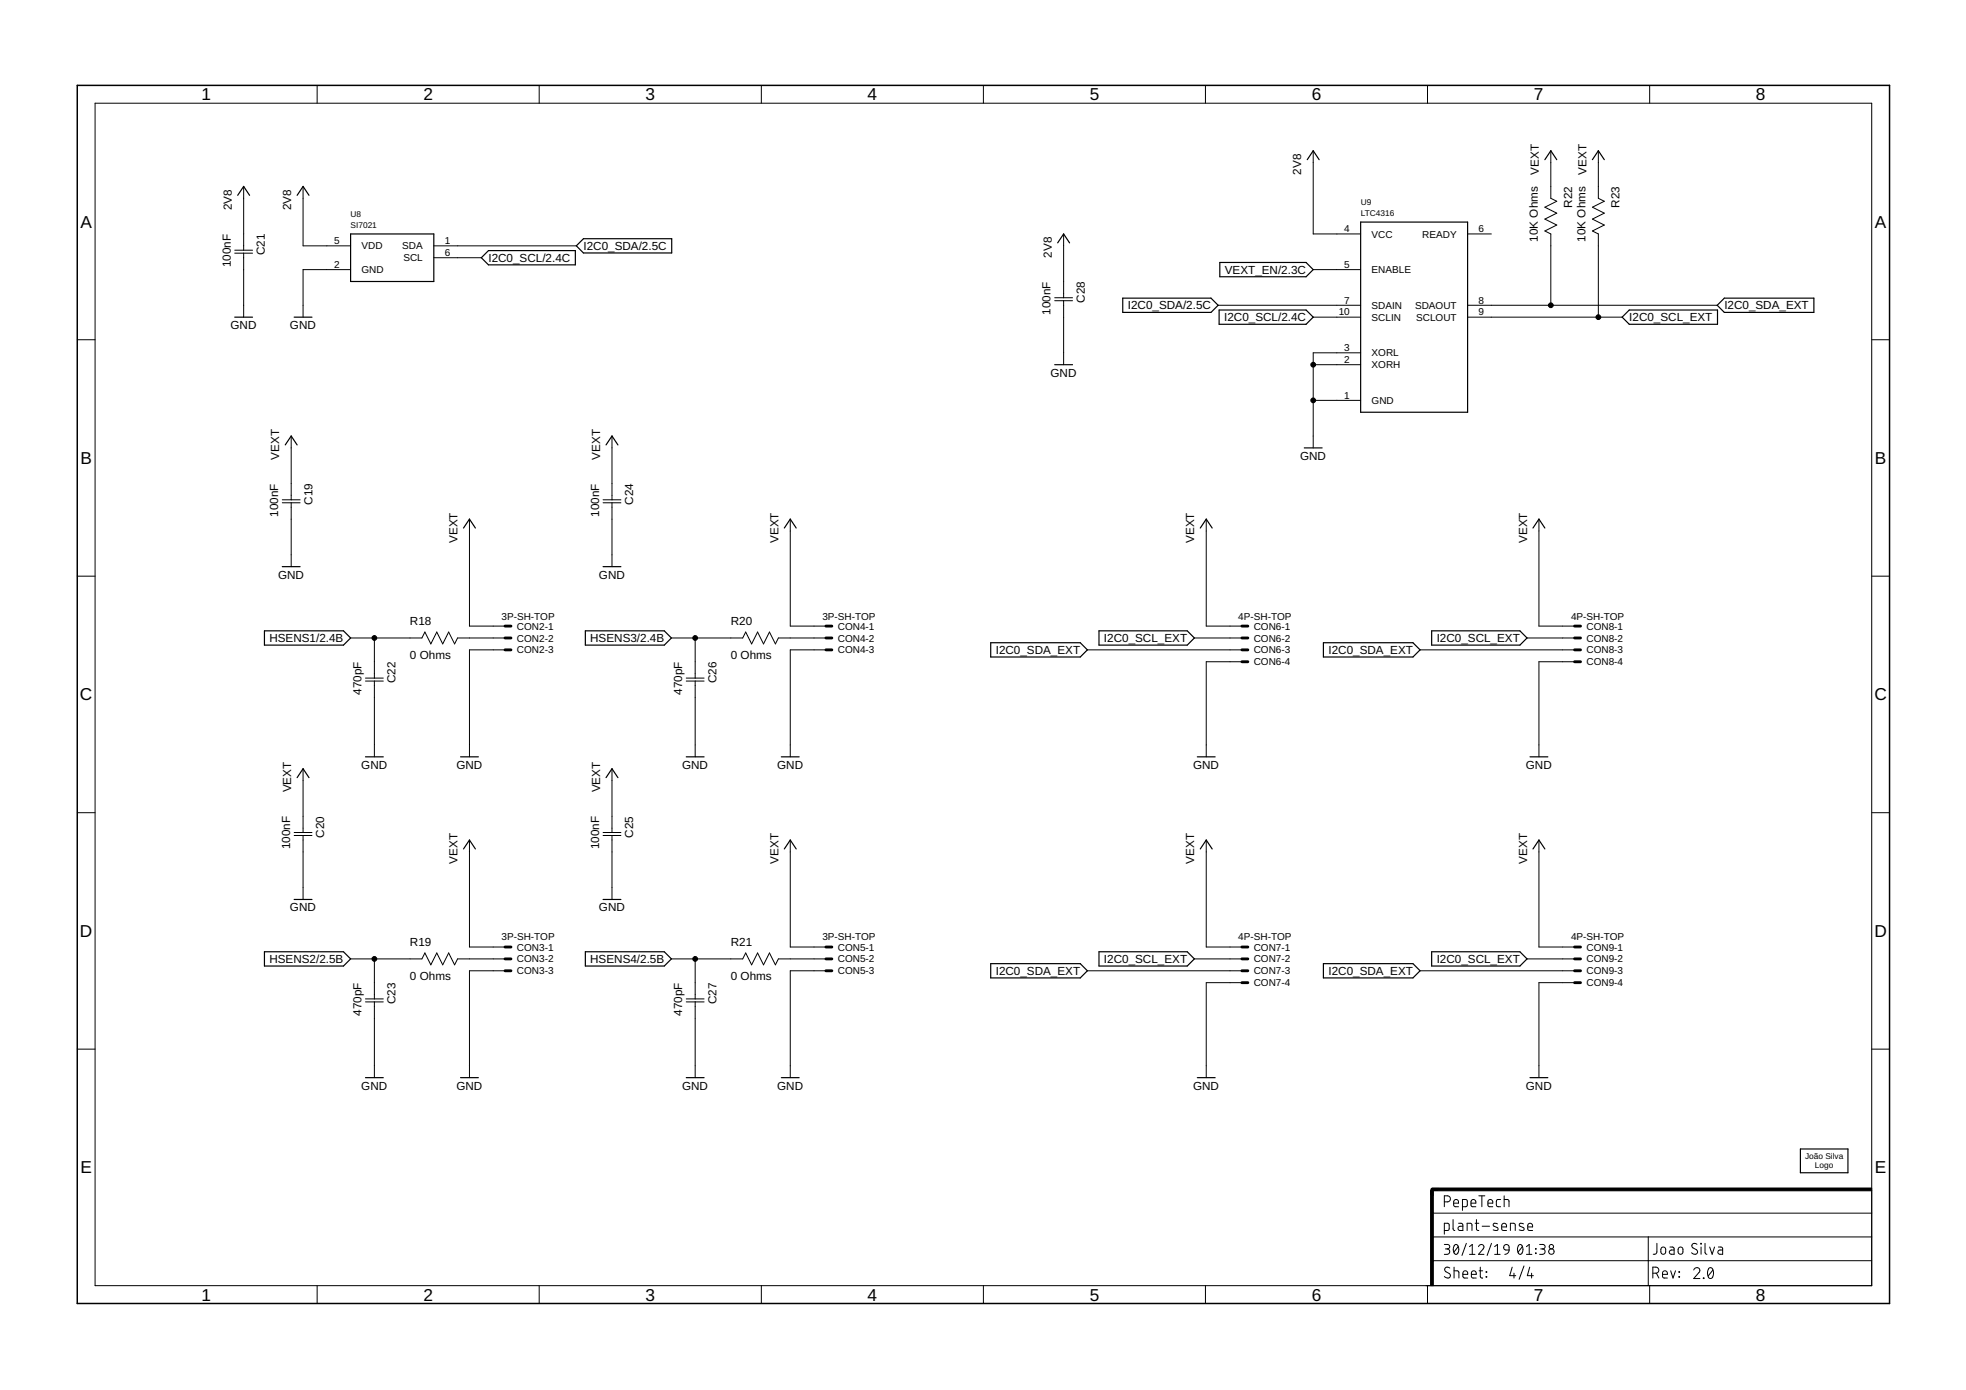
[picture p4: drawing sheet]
<svg xmlns="http://www.w3.org/2000/svg" width="420mm" height="297mm" viewBox="0 0 420 297" stroke-linecap="round" stroke-linejoin="round" font-family="sans-serif">
<g fill="none" stroke="#000" stroke-width=".25">
<path d="M279.4 34.1l1.2-1.9 1.3 1.9M330.2 34.1l1.2-1.9 1.3 1.9M340.3 34.1l1.3-1.9 1.3 1.9M50.8 41.7l1.3-1.9 1.2 1.9M63.5 41.7l1.3-1.9 1.2 1.9M74.9 50h17.8v10.2h-17.8zM102.9 55.1l1.5-1.5h18.6v3h-18.6zM123.2 52.5l1.5-1.5h18.9v3.1h-18.9zM226 51.9l1.3-1.9 1.3 1.9M260.7 56.1h18.4l1.5 1.5-1.5 1.5h-18.4zM290.8 47.5h22.8v40.6h-22.8zM50.2 67.8h3.8"/>
<path d="M62.9 67.8h3.8M225.4 77.9h3.8M239.9 63.7h18.9l1.5 1.5-1.5 1.6h-18.9zM260.5 66.3h18.6l1.5 1.5-1.5 1.5h-18.6zM348.2 66.3h18.9v3h-18.9l-1.5-1.5zM368.5 63.7h19.1v3.1h-19.1l-1.5-1.6zM61 95.1l1.2-1.9 1.3 1.9M129.5 95.1l1.3-1.9 1.3 1.9M278.7 95.7h3.9M99.1 112.8l1.2-1.9 1.3 1.9M167.6 112.8l1.3-1.9 1.3 1.9M256.5 112.8l1.3-1.9 1.3 1.9"/>
<path d="M327.6 112.8l1.3-1.9 1.3 1.9M56.5 134.8h16.9l1.5 1.5-1.5 1.6h-16.9zM60.3 121.1h3.8M125.1 134.8h16.9l1.5 1.5-1.5 1.6h-16.9zM128.9 121.1h3.8M211.7 137.4h19.2l1.5 1.5-1.5 1.5h-19.2zM234.9 134.8h18.8l1.5 1.5-1.5 1.6h-18.8zM282.8 137.4h19.2l1.5 1.5-1.5 1.5h-19.2zM306 134.8h18.8l1.5 1.5-1.5 1.6h-18.8zM63.5 166.2l1.3-1.9 1.2 1.9M78.1 161.7h3.8M98.4 161.7h3.8"/>
<path d="M129.5 166.2l1.3-1.9 1.3 1.9M146.7 161.7h3.8M167 161.7h3.8M255.9 161.7h3.8M327 161.7h3.8M62.9 192.2h3.8M99.1 181.4l1.2-1.9 1.3 1.9M128.9 192.2h3.8M167.6 181.4l1.3-1.9 1.3 1.9M256.5 181.4l1.3-1.9 1.3 1.9M327.6 181.4l1.3-1.9 1.3 1.9M56.5 203.4h16.9l1.5 1.5-1.5 1.5h-16.9z"/>
<path d="M125.1 203.4h16.9l1.5 1.5-1.5 1.5h-16.9zM211.7 205.9h19.2l1.5 1.6-1.5 1.5h-19.2zM234.9 203.4h18.8l1.5 1.5-1.5 1.5h-18.8zM282.8 205.9h19.2l1.5 1.6-1.5 1.5h-19.2zM306 203.4h18.8l1.5 1.5-1.5 1.5h-18.8zM78.1 230.3h3.8M98.4 230.3h3.8M146.7 230.3h3.8M167 230.3h3.8M255.9 230.3h3.8M327 230.3h3.8M384.8 245.5h10.1v5.1h-10.1z"/>
</g>
<g fill="none" stroke="#000" stroke-width=".21">
<path d="M67.8 18.2v3.9M115.2 18.2v3.9M162.7 18.2v3.9M210.2 18.2v3.9M257.6 18.2v3.9M305.1 18.2v3.9M352.6 18.2v3.9M20.3 22.1h379.7v252.6h-379.7zM52.1 39.8v13.7M64.8 39.8v12.7h10.1M280.6 32.2v17.8h10.2M331.4 32.2v10.2l1.3 .6-2.5 1.3 2.5 1.3-2.5 1.2 2.5 1.3-2.5 1.3 1.2 .6v15.2"/>
<path d="M341.6 32.2v10.2l1.3 .6-2.6 1.3 2.6 1.3-2.6 1.2 2.6 1.3-2.6 1.3 1.3 .6v17.8M50.2 53.5h3.8M50.2 54.1h3.8M52.1 54.1v13.7M74.9 57.6h-10.1v10.2M92.7 55.1h10.2M92.7 52.5h30.5M227.3 50v13.6M280.6 57.6h10.2M313.6 50h5.1M16.5 72.6h3.8M225.4 63.6h3.8"/>
<path d="M225.4 64.3h3.8M227.3 64.3v13.6M260.3 65.2h30.5M280.6 67.8h10.2M280.6 77.9h10.2M290.8 75.4h-10.2v20.3M313.6 65.2h53.4M313.6 67.8h33.1M400 72.6h3.8M62.2 93.2v13.6M130.8 93.2v13.6M280.6 85.6h10.2"/>
<path d="M60.3 106.8h3.8M60.3 107.4h3.8M62.2 107.4v13.7M100.3 110.9v22.9h7.6M128.9 106.8h3.8M128.9 107.4h3.8M130.8 107.4v13.7M168.9 110.9v22.9h7.6M257.8 110.9v22.9h7.6M328.9 110.9v22.9h7.6M16.5 123.1h3.8M74.9 136.3h15.3l.6-1.2 1.3 2.5 1.2-2.5 1.3 2.5 1.3-2.5 1.3 2.5 .6-1.3h10.1"/>
<path d="M80 136.3v8.6M107.9 138.9h-7.6v22.8M143.5 136.3h15.2l.7-1.2 1.2 2.5 1.3-2.5 1.3 2.5 1.2-2.5 1.3 2.5 .6-1.3h10.2M148.6 136.3v8.6M176.5 138.9h-7.6v22.8M232.4 138.9h33M255.2 136.3h10.2M303.5 138.9h33M326.3 136.3h10.2M400 123.1h3.8M78.1 144.9h3.8M78.1 145.5h3.8"/>
<path d="M80 145.5v16.2M146.7 144.9h3.8M146.7 145.5h3.8M148.6 145.5v16.2M265.4 141.4h-7.6v20.3M336.5 141.4h-7.6v20.3M16.5 173.7h3.8M62.9 177.9h3.8M62.9 178.5h3.8M64.8 164.3v13.6M64.8 178.5v13.7M100.3 179.5v22.9h7.6"/>
<path d="M128.9 177.9h3.8M128.9 178.5h3.8M130.8 164.3v13.6M130.8 178.5v13.7M168.9 179.5v22.9h7.6M257.8 179.5v22.9h7.6M328.9 179.5v22.9h7.6M400 173.7h3.8M74.9 204.9h15.3l.6-1.3 1.3 2.6 1.2-2.6 1.3 2.6 1.3-2.6 1.3 2.6 .6-1.3h10.1M78.1 213.5h3.8M78.1 214.1h3.8M80 204.9v8.6"/>
<path d="M80 214.1v16.2M107.9 207.5h-7.6v22.8M143.5 204.9h15.2l.7-1.3 1.2 2.6 1.3-2.6 1.3 2.6 1.2-2.6 1.3 2.6 .6-1.3h10.2M146.7 213.5h3.8M146.7 214.1h3.8M148.6 204.9v8.6M148.6 214.1v16.2M176.5 207.5h-7.6v22.8M232.4 207.5h33M255.2 204.9h10.2M265.4 210h-7.6v20.3M303.5 207.5h33"/>
<path d="M326.3 204.9h10.2M336.5 210h-7.6v20.3M16.5 224.2h3.8M400 224.2h3.8M306 259.2h94M308.7 256.8h.6a.65 .65 0 0 0 .7-.6 .65 .65 0 0 0-.7-.7h-.6v2.4M310.7 257.1h1a.55 .55 0 0 0-.4-.8 .55 .55 0 0 0-.6 .5l.1 1 .9 .1M312.5 257.9h.9l.2-.3v-1l-.2-.3h-.9v2.4M314.4 257.1h1a.55 .55 0 0 0-.3-.8 .55 .55 0 0 0-.7 .5l.1 1 .9 .1M316 255.5h1.3M316.7 255.5v2.4M318 257.1h1a.55 .55 0 0 0-.3-.8 .55 .55 0 0 0-.7 .5l.1 1 .9 .1"/>
<path d="M320.7 256.3h-.7l-.2 .4 .1 1.1 .8 .1M321.5 256.3l.9 .1 .1 1.5M321.5 255.5v2.4M67.8 274.7v3.9M115.2 274.7v3.9M162.7 274.7v3.9M210.2 274.7v3.9M257.6 274.7v3.9M305.1 274.7v3.9M306 269.4h94M306 264.3h94M308.7 263l.8-.1 .2-.2v-1.1l-.2-.2h-.8v2.3"/>
<path d="M308.7 265.9h.7a.48 .48 0 0 1 .4 .5 .48 .48 0 0 1-.4 .5h-.5M309.2 266.9a.58 .58 0 0 1 .6 .6 .58 .58 0 0 1-.6 .6h-.5M309.8 271a.58 .58 0 0 0-.8-.1 .58 .58 0 0 0 0 .9l.7 .3a.54 .54 0 0 1 .2 .8 .54 .54 0 0 1-.7 .2l-.5-.3M310.5 260.6l.1 2.1 .3 .3M310.7 271.6l1 .1 .1 1.4M310.7 270.8v2.3M310.9 266.1l.1-.1a.88 .88 0 0 1 .7 1.3v.2a.51 .51 0 0 1-.5 .6 .51 .51 0 0 1-.5-.6l-.1-.8zM311.6 266.4l-.9 1.2M311.7 261.4h.7l.2 .4v1.2h-.6a.46 .46 0 0 1-.4-.5 .46 .46 0 0 1 .4-.5h.6M312.6 272.3h1.1a.54 .54 0 0 0-.4-.7 .54 .54 0 0 0-.7 .5l.2 .9 .9 .1M313.4 265.7l-1 2.6M313.5 263v-1.6l1 .1 .1 1.5"/>
<path d="M314 268.1h1.2M314 266.4l.6-.5v2.2M314.5 272.3h1a.54 .54 0 0 0-.4-.7 .54 .54 0 0 0-.6 .5l.1 .9 .9 .1M315.3 261.4h.7M315.5 260.6l.1 2.1 .4 .3M316 266.4a.58 .58 0 0 1 .8-.4 .58 .58 0 0 1 .2 .9l-1 1.2h1.1M316.1 271.6h.8M316.4 270.8v2.1l.5 .2M316.8 262h1.5M317.6 271.8l.1 .1zM317.6 272.8l.1 .1zM318.7 265.7l-.9 2.6"/>
<path d="M319.4 268.1h1.2M319.4 266.4l.6-.5v2.2M320 261.5l-.7-.1-.2 .4 1 .6v.4l-.3 .2-.7-.2M320.9 262.2h1.1a.55 .55 0 0 0-.4-.8 .55 .55 0 0 0-.7 .5l.1 .9 1 .2M321.5 266.1l.3-.1 .6 .1 .1 1-1-.1-.1-.4zM322.5 267.1l-.3 .7-.6 .3M322.8 263v-1.6l.9 .1 .1 1.5M323.2 270.8l-.6 1.8h1.3M323.6 272.1v1M324.6 266.1l.1-.1a.88 .88 0 0 1 .8 1.3l-.1 .2a.51 .51 0 0 1-.5 .6 .51 .51 0 0 1-.5-.6l-.1-.8zM325.4 266.4l-1 1.2M325.6 261.5l-.8-.1-.1 .4 .9 .6 .1 .4-.3 .2-.7-.2"/>
<path d="M325.7 270.5l-1 2.9M326.2 268.1h1.2M326.2 266.4l.6-.5v2.2M326.5 262.2h1a.55 .55 0 0 0-.3-.8 .55 .55 0 0 0-.7 .5l.1 .9 .9 .2M326.9 270.8l-.5 1.8h1.3M327.3 272.1v1M328.2 266.8l.1 .1zM328.2 267.8l.1 .1zM329 265.9h.7a.48 .48 0 0 1 .5 .5 .48 .48 0 0 1-.5 .5h-.4M329.6 266.9a.58 .58 0 0 1 .6 .6 .58 .58 0 0 1-.6 .6h-.6M352.3 264.3v10.3M352.6 274.7v3.9"/>
<path d="M353.2 272.1h.7a.65 .65 0 0 0 .6-.7 .65 .65 0 0 0-.6-.6h-.7v2.3M354 272.1l.5 1M354.1 265.7v2l-.2 .2-.6 .1M355.1 266.7l.5-.2a.92 .92 0 0 1 .1 1.5h-.3l-.3-.1-.2-.4zM355.3 272.3h1a.54 .54 0 0 0-.3-.7 .54 .54 0 0 0-.7 .5l.1 .9 .9 .1M356.9 266.5h.6l.3 .2v1.3h-.6a.46 .46 0 0 1-.5-.4 .46 .46 0 0 1 .5-.5h.6M357 271.6l.5 1.5 .6-1.5M358.8 266.7l.4-.2a.92 .92 0 0 1 .2 1.5h-.3l-.4-.3zM358.8 272.8l.1 .1zM358.8 271.8l.1 .1zM362 271.4a.65 .65 0 0 1 .9-.5 .65 .65 0 0 1 .2 1l-1.1 1.3h1.3M362.7 265.9a.58 .58 0 0 0-.9-.1 .58 .58 0 0 0 0 .9l.7 .4a.59 .59 0 0 1 .1 .8 .59 .59 0 0 1-.9 0l-.2-.2"/>
<path d="M363.5 265.7l.1 .1zM363.5 266.5v1.5M364 273.1l.2 .1zM364.4 265.7v2l.1 .2 .3 .1M365.3 271a.66 .66 0 0 1 .7 .1 .66 .66 0 0 1 .2 .7 .99 .99 0 0 1-.8 1.4 1.66 1.66 0 0 1-.1-2.2zM365.4 266.5l.5 1.5 .5-1.5M366.1 271.4l-1.1 1.3M367.2 266.5h.7l.2 .2 .1 1.3h-.6a.46 .46 0 0 1-.5-.4 .46 .46 0 0 1 .5-.5h.6"/>
<circle cx="331.5" cy="267.5" r=".58"/>
<circle cx="331.6" cy="266.4" r=".47"/>
</g>
<g fill="none" stroke="#000" stroke-width=".61">
<path d="M107.9 133.8h1.3M107.9 136.3h1.3M107.9 138.9h1.3M176.5 133.8h1.3M176.5 136.3h1.3M176.5 138.9h1.3M265.4 133.8h1.3M265.4 136.3h1.3M265.4 138.9h1.3M336.5 133.8h1.3M336.5 136.3h1.3M336.5 138.9h1.3"/>
<path d="M265.4 141.4h1.3M336.5 141.4h1.3M107.9 202.4h1.3M107.9 204.9h1.3M107.9 207.5h1.3M176.5 202.4h1.3M176.5 204.9h1.3M176.5 207.5h1.3M265.4 202.4h1.3M265.4 204.9h1.3M265.4 207.5h1.3M265.4 210h1.3"/>
<path d="M336.5 202.4h1.3M336.5 204.9h1.3M336.5 207.5h1.3M336.5 210h1.3M307.3 254.2h-1.3v1.2"/>
</g>
<path d="M16.5 18.2h387.3v260.4h-387.3z" fill="none" stroke="#000" stroke-width=".32"/>
<path d="M305.7 254.4h.6v20.3h-.6zM306 253.9h94v.6h-94z" fill="#000" stroke="#000" stroke-width=".21"/>
<g fill="#000" stroke="#000" stroke-width=".21">
<circle cx="280.6" cy="77.9" r=".51"/>
<circle cx="331.4" cy="65.2" r=".51"/>
<circle cx="341.6" cy="67.8" r=".51"/>
<circle cx="280.6" cy="85.6" r=".51"/>
<circle cx="80" cy="136.3" r=".51"/>
<circle cx="148.6" cy="136.3" r=".51"/>
<circle cx="80" cy="204.9" r=".51"/>
<circle cx="148.6" cy="204.9" r=".51"/>
</g>
<g font-size="3.7">
<text x="43" y="21.4">1</text>
<text x="90.5" y="21.4">2</text>
<text x="138" y="21.4">3</text>
<text x="185.4" y="21.4">4</text>
<text x="232.9" y="21.4">5</text>
<text x="280.3" y="21.4">6</text>
<text x="327.8" y="21.4">7</text>
<text x="375.3" y="21.4">8</text>
<text x="17.2" y="48.6">A</text>
<text x="400.7" y="48.6">A</text>
<text x="17.2" y="99.2">B</text>
<text x="400.7" y="99.2">B</text>
<text x="17.1" y="149.7">C</text>
<text x="400.6" y="149.7">C</text>
<text x="17.1" y="200.2">D</text>
<text x="400.6" y="200.2">D</text>
<text x="17.2" y="250.8">E</text>
<text x="400.7" y="250.8">E</text>
<text x="43" y="277.9">1</text>
<text x="90.5" y="277.9">2</text>
<text x="138" y="277.9">3</text>
<text x="185.4" y="277.9">4</text>
<text x="232.9" y="277.9">5</text>
<text x="280.3" y="277.9">6</text>
<text x="327.8" y="277.9">7</text>
<text x="375.3" y="277.9">8</text>
</g>
<g font-size="2.5">
<text x="278.1" y="37.3" transform="rotate(-90 278.1 37.3)">2V8</text>
<text x="328.9" y="37.3" transform="rotate(-90 328.9 37.3)">VEXT</text>
<text x="339.1" y="37.3" transform="rotate(-90 339.1 37.3)">VEXT</text>
<text x="49.5" y="44.9" transform="rotate(-90 49.5 44.9)">2V8</text>
<text x="62.2" y="44.9" transform="rotate(-90 62.2 44.9)">2V8</text>
<text x="336" y="44.4" transform="rotate(-90 336 44.4)">R22</text>
<text x="346.1" y="44.4" transform="rotate(-90 346.1 44.4)">R23</text>
<text x="124.7" y="53.4">I2C0_SDA/2.5C</text>
<text x="328.7" y="51.6" transform="rotate(-90 328.7 51.6)">10K Ohms</text>
<text x="338.8" y="51.6" transform="rotate(-90 338.8 51.6)">10K Ohms</text>
<text x="49.3" y="57.1" transform="rotate(-90 49.3 57.1)">100nF</text>
<text x="56.6" y="54.6" transform="rotate(-90 56.6 54.6)">C21</text>
<text x="104.4" y="56">I2C0_SCL/2.4C</text>
<text x="224.8" y="55.1" transform="rotate(-90 224.8 55.1)">2V8</text>
<text x="261.8" y="58.5">VEXT_EN/2.3C</text>
<text x="231.9" y="64.7" transform="rotate(-90 231.9 64.7)">C28</text>
<text x="49.3" y="70.3">GND</text>
<text x="62" y="70.3">GND</text>
<text x="224.5" y="67.2" transform="rotate(-90 224.5 67.2)">100nF</text>
<text x="241" y="66.1">I2C0_SDA/2.5C</text>
<text x="261.6" y="68.7">I2C0_SCL/2.4C</text>
<text x="348.2" y="68.7">I2C0_SCL_EXT</text>
<text x="368.5" y="66.1">I2C0_SDA_EXT</text>
<text x="224.5" y="80.5">GND</text>
<text x="59.7" y="98.2" transform="rotate(-90 59.7 98.2)">VEXT</text>
<text x="128.3" y="98.2" transform="rotate(-90 128.3 98.2)">VEXT</text>
<text x="277.8" y="98.2">GND</text>
<text x="66.8" y="107.9" transform="rotate(-90 66.8 107.9)">C19</text>
<text x="135.3" y="107.9" transform="rotate(-90 135.3 107.9)">C24</text>
<text x="59.5" y="110.4" transform="rotate(-90 59.5 110.4)">100nF</text>
<text x="128" y="110.4" transform="rotate(-90 128 110.4)">100nF</text>
<text x="97.8" y="116" transform="rotate(-90 97.8 116)">VEXT</text>
<text x="166.4" y="116" transform="rotate(-90 166.4 116)">VEXT</text>
<text x="255.2" y="116" transform="rotate(-90 255.2 116)">VEXT</text>
<text x="326.4" y="116" transform="rotate(-90 326.4 116)">VEXT</text>
<text x="59.4" y="123.6">GND</text>
<text x="128" y="123.6">GND</text>
<text x="57.6" y="137.2">HSENS1/2.4B</text>
<text x="87.6" y="133.6">R18</text>
<text x="126.1" y="137.2">HSENS3/2.4B</text>
<text x="156.2" y="133.6">R20</text>
<text x="235.9" y="137.2">I2C0_SCL_EXT</text>
<text x="307" y="137.2">I2C0_SCL_EXT</text>
<text x="87.6" y="140.9">0 Ohms</text>
<text x="156.2" y="140.9">0 Ohms</text>
<text x="212.8" y="139.8">I2C0_SDA_EXT</text>
<text x="283.9" y="139.8">I2C0_SDA_EXT</text>
<text x="77.2" y="148.5" transform="rotate(-90 77.2 148.5)">470pF</text>
<text x="84.5" y="146" transform="rotate(-90 84.5 146)">C22</text>
<text x="145.8" y="148.5" transform="rotate(-90 145.8 148.5)">470pF</text>
<text x="153.1" y="146" transform="rotate(-90 153.1 146)">C26</text>
<text x="77.2" y="164.3">GND</text>
<text x="97.5" y="164.3">GND</text>
<text x="145.8" y="164.3">GND</text>
<text x="166.1" y="164.3">GND</text>
<text x="255" y="164.3">GND</text>
<text x="326.1" y="164.3">GND</text>
<text x="62.2" y="169.4" transform="rotate(-90 62.2 169.4)">VEXT</text>
<text x="128.3" y="169.4" transform="rotate(-90 128.3 169.4)">VEXT</text>
<text x="69.3" y="179" transform="rotate(-90 69.3 179)">C20</text>
<text x="135.3" y="179" transform="rotate(-90 135.3 179)">C25</text>
<text x="62" y="181.5" transform="rotate(-90 62 181.5)">100nF</text>
<text x="97.8" y="184.6" transform="rotate(-90 97.8 184.6)">VEXT</text>
<text x="128" y="181.5" transform="rotate(-90 128 181.5)">100nF</text>
<text x="166.4" y="184.6" transform="rotate(-90 166.4 184.6)">VEXT</text>
<text x="255.2" y="184.6" transform="rotate(-90 255.2 184.6)">VEXT</text>
<text x="326.4" y="184.6" transform="rotate(-90 326.4 184.6)">VEXT</text>
<text x="62" y="194.7">GND</text>
<text x="128" y="194.7">GND</text>
<text x="87.6" y="202.1">R19</text>
<text x="156.2" y="202.1">R21</text>
<text x="57.6" y="205.8">HSENS2/2.5B</text>
<text x="87.6" y="209.5">0 Ohms</text>
<text x="126.1" y="205.8">HSENS4/2.5B</text>
<text x="156.2" y="209.5">0 Ohms</text>
<text x="212.8" y="208.3">I2C0_SDA_EXT</text>
<text x="235.9" y="205.8">I2C0_SCL_EXT</text>
<text x="283.9" y="208.3">I2C0_SDA_EXT</text>
<text x="307" y="205.8">I2C0_SCL_EXT</text>
<text x="84.5" y="214.6" transform="rotate(-90 84.5 214.6)">C23</text>
<text x="153.1" y="214.6" transform="rotate(-90 153.1 214.6)">C27</text>
<text x="77.2" y="217.1" transform="rotate(-90 77.2 217.1)">470pF</text>
<text x="145.8" y="217.1" transform="rotate(-90 145.8 217.1)">470pF</text>
<text x="77.2" y="232.8">GND</text>
<text x="97.5" y="232.8">GND</text>
<text x="145.8" y="232.8">GND</text>
<text x="166.1" y="232.8">GND</text>
<text x="255" y="232.8">GND</text>
<text x="326.1" y="232.8">GND</text>
</g>
<g font-size="2.1">
<text x="71.4" y="52.2">5</text>
<text x="77.3" y="53.3">VDD</text>
<text x="86" y="53.3">SDA</text>
<text x="95" y="52.2">1</text>
<text x="287.3" y="49.6">4</text>
<text x="293.1" y="50.8">VCC</text>
<text x="304" y="50.8">READY</text>
<text x="316" y="49.6">6</text>
<text x="71.4" y="57.3">2</text>
<text x="77.3" y="58.4">GND</text>
<text x="86.2" y="55.8">SCL</text>
<text x="95" y="54.7">6</text>
<text x="287.3" y="57.3">5</text>
<text x="293.1" y="58.4">ENABLE</text>
<text x="287.3" y="64.9">7</text>
<text x="293.1" y="66">SDAIN</text>
<text x="302.4" y="66">SDAOUT</text>
<text x="316" y="64.9">8</text>
<text x="286.1" y="67.4">10</text>
<text x="293.1" y="68.5">SCLIN</text>
<text x="302.6" y="68.5">SCLOUT</text>
<text x="316" y="67.4">9</text>
<text x="287.3" y="75">3</text>
<text x="287.3" y="77.6">2</text>
<text x="293.1" y="76.2">XORL</text>
<text x="293.1" y="78.7">XORH</text>
<text x="287.3" y="85.2">1</text>
<text x="293.1" y="86.3">GND</text>
<text x="107.2" y="132.4">3P-SH-TOP</text>
<text x="110.5" y="134.6">CON2-1</text>
<text x="110.5" y="137.1">CON2-2</text>
<text x="175.7" y="132.4">3P-SH-TOP</text>
<text x="179.1" y="134.6">CON4-1</text>
<text x="179.1" y="137.1">CON4-2</text>
<text x="264.6" y="132.4">4P-SH-TOP</text>
<text x="267.9" y="134.6">CON6-1</text>
<text x="267.9" y="137.1">CON6-2</text>
<text x="335.8" y="132.4">4P-SH-TOP</text>
<text x="339.1" y="134.6">CON8-1</text>
<text x="339.1" y="137.1">CON8-2</text>
<text x="110.5" y="139.6">CON2-3</text>
<text x="179.1" y="139.6">CON4-3</text>
<text x="267.9" y="139.6">CON6-3</text>
<text x="267.9" y="142.2">CON6-4</text>
<text x="339.1" y="139.6">CON8-3</text>
<text x="339.1" y="142.2">CON8-4</text>
<text x="107.2" y="201">3P-SH-TOP</text>
<text x="110.5" y="203.1">CON3-1</text>
<text x="175.7" y="201">3P-SH-TOP</text>
<text x="179.1" y="203.1">CON5-1</text>
<text x="264.6" y="201">4P-SH-TOP</text>
<text x="267.9" y="203.1">CON7-1</text>
<text x="335.8" y="201">4P-SH-TOP</text>
<text x="339.1" y="203.1">CON9-1</text>
<text x="110.5" y="205.7">CON3-2</text>
<text x="110.5" y="208.2">CON3-3</text>
<text x="179.1" y="205.7">CON5-2</text>
<text x="179.1" y="208.2">CON5-3</text>
<text x="267.9" y="205.7">CON7-2</text>
<text x="267.9" y="208.2">CON7-3</text>
<text x="339.1" y="205.7">CON9-2</text>
<text x="339.1" y="208.2">CON9-3</text>
<text x="267.9" y="210.7">CON7-4</text>
<text x="339.1" y="210.7">CON9-4</text>
</g>
<g font-size="1.8">
<text x="74.9" y="46.4">U8</text>
<text x="290.8" y="46.2">LTC4316</text>
<text x="290.8" y="43.9">U9</text>
<text x="74.9" y="48.7">SI7021</text>
<text x="385.8" y="247.8">João Silva</text>
<text x="387.9" y="249.7">Logo</text>
</g>
</svg>
